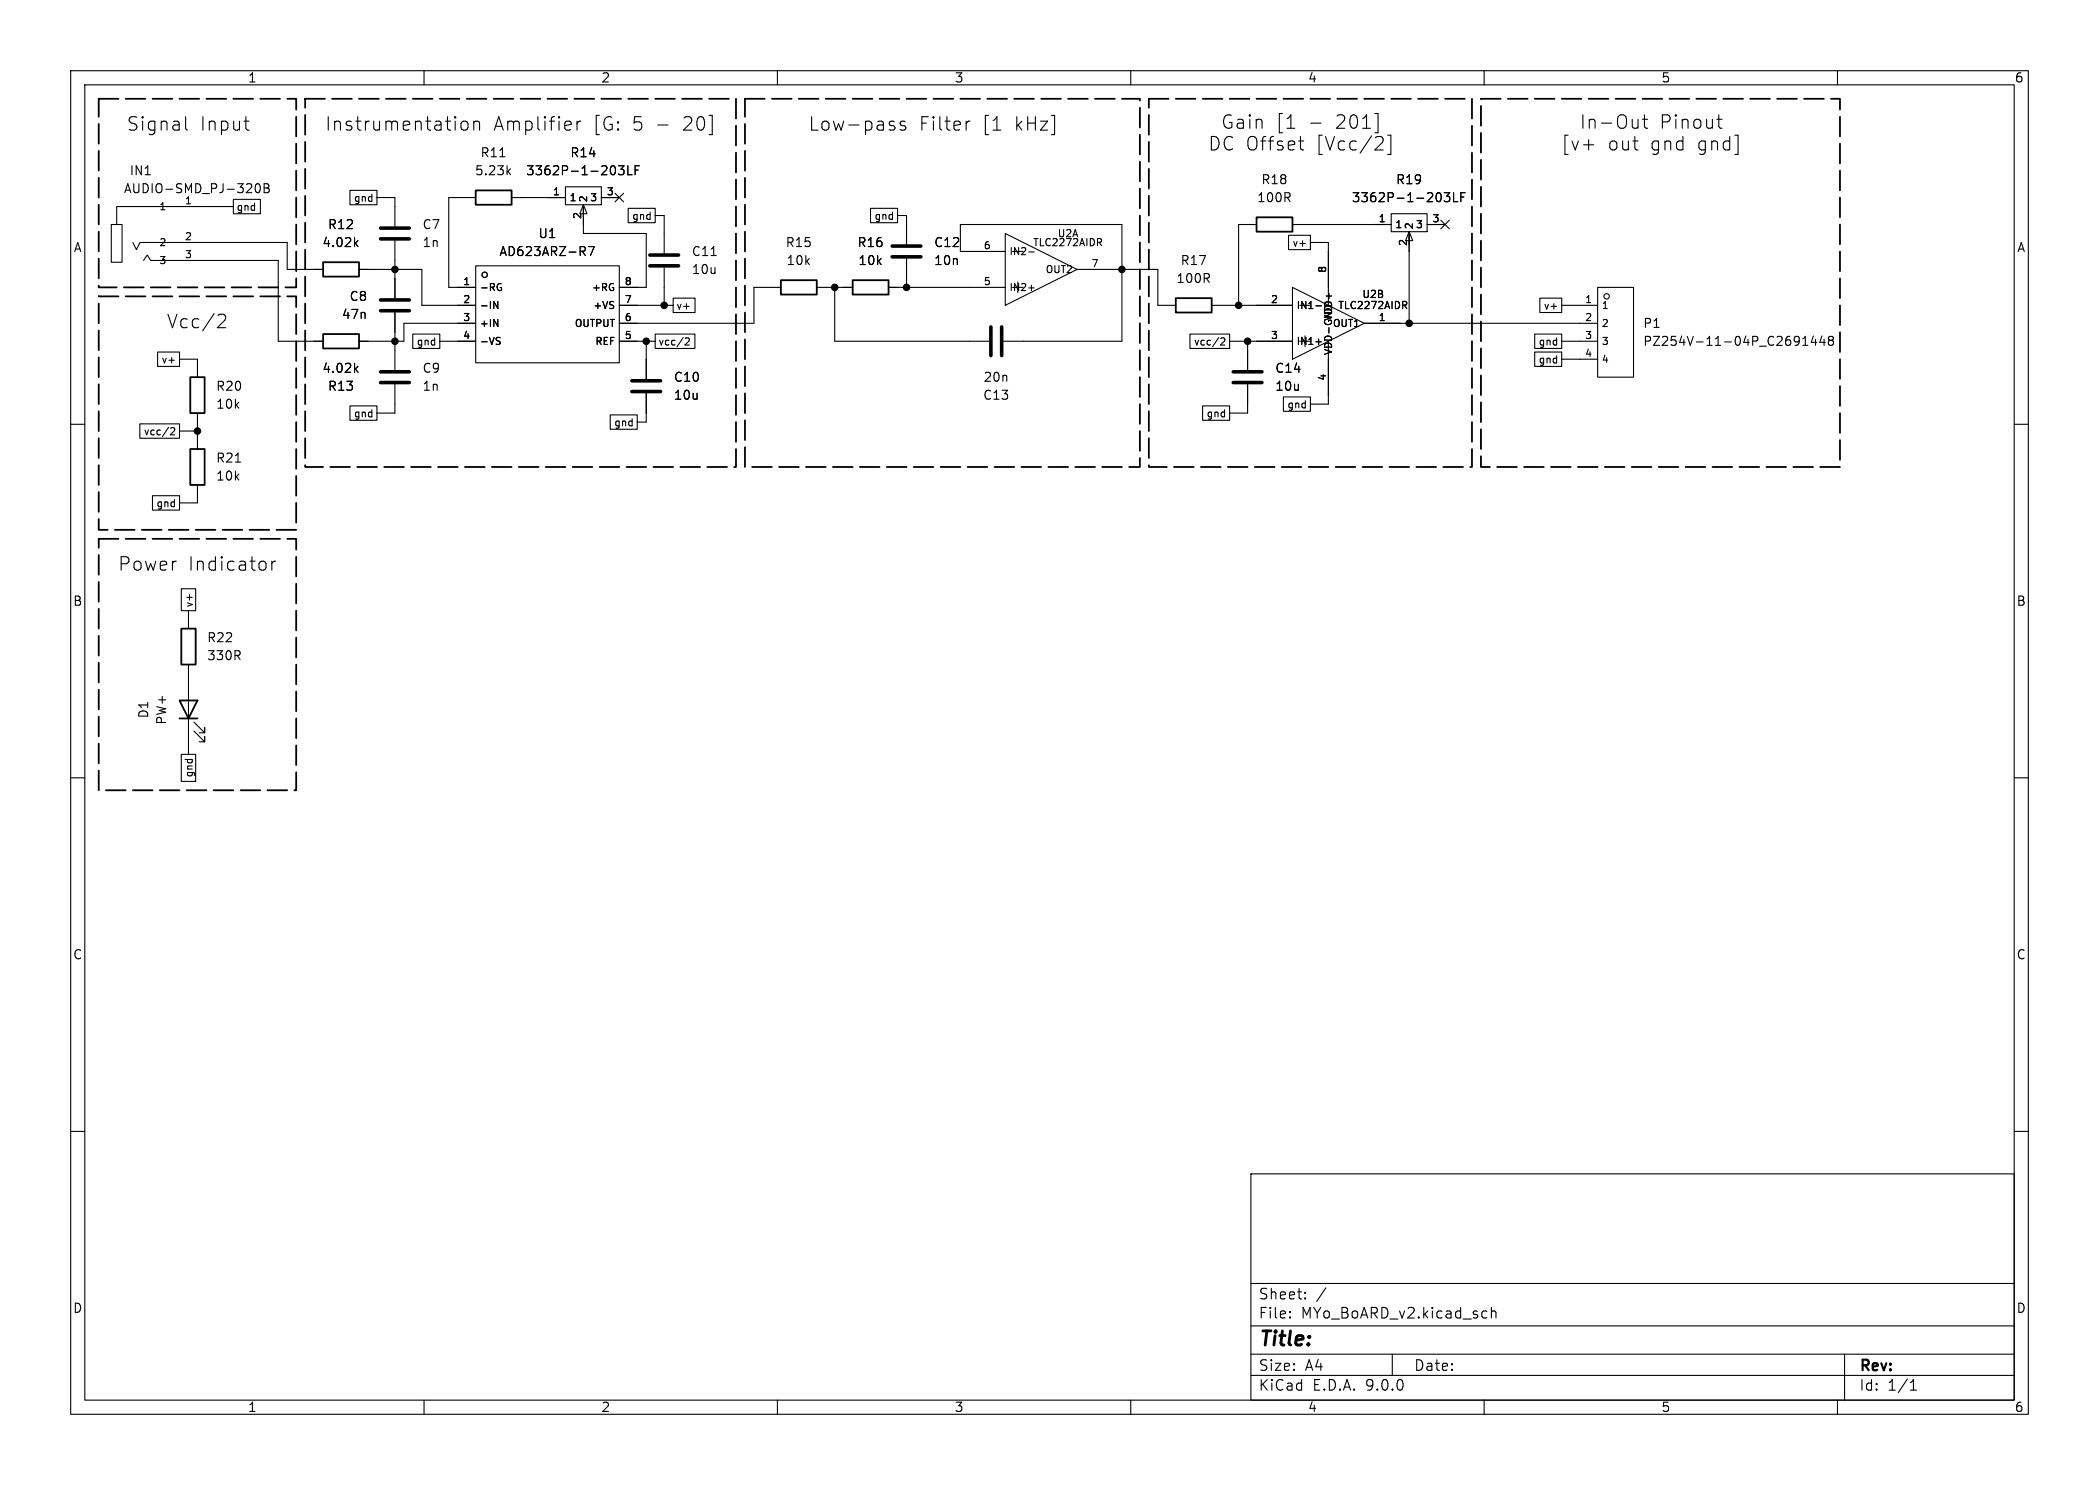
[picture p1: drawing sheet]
<svg xmlns="http://www.w3.org/2000/svg" width="297mm" height="210mm" viewBox="0 0 297 210" stroke-linecap="round" stroke-linejoin="round" font-family="sans-serif">
<g fill="none" stroke="#000" stroke-width=".15">
<path d="M10 10h277v190h-277zM12 12h273v186h-273zM26.3 16.5v1.6l.2 .3M34.5 17.1h.7M35.1 18.4h.1M60 10v2M65.4 17.2a.52 .52 0 0 1 .8 .3v.5a.52 .52 0 0 1-.5 .4 .52 .52 0 0 1-.5-.4v-.5zM67 17.3a.47 .47 0 0 1 .9 .1v1M67 17.1v1.3M81.6 17.1v1.3M82.2 17.1a.49 .49 0 0 0-.6 .4M110 10v2"/>
<path d="M126.4 17.8l.2 .2-.1 .3-.1 .1M126.4 17.1l.1 .1M128.1 17.2l-.5-.1-.2 .3 .1 .3 .6 .2 .1 .1-.1 .3-.2 .1-.5-.1M137.3 17.1l-.5 .2M160 10v2M182.1 18.1h1.1M183.7 19.9h.8M185.5 17.4h1.4M194.5 16.1h.5v2.7M194.9 19.3h.5a.52 .52 0 0 1 .2 .8l-1.1 1.1h1.2M196.4 19.1h.4v2.7h-.4M210 10v2"/>
<path d="M231.8 16.9v1.2M231.8 18h-.1M232.4 16.9h.7M232.7 16.2v1.7l.1 .1 .3 .1M242.9 16.9h.8M243.2 16.2v1.7l.1 .1 .4 .1M260 10v2M15.7 31.8h1.6v5.3h-1.6zM18.8 34.3l.5 1 .5-1h20.8v3.8h5.1M20.3 36.8l.5-.7 .5 .7h18.1v11.5h6.3M33 29.2h-16.5v2.6M33 28.2h3.8v2h-3.8z"/>
<path d="M36.3 26h.1a.69 .69 0 0 1 .3 1.1l-.2 .1a.69 .69 0 0 1-.3-1.1zM37.4 26h.4l.2 .1v.2l-.2 .3a.34 .34 0 0 1 .3 .3 .34 .34 0 0 1-.2 .3h-.5zM37.4 26.6h.4M49.5 26.9h3.8v2.1h-3.8zM50.3 34.4l.3 .5M50.6 34l-.4 .5M50.8 38.1h8.9v5.1h7.6M53.3 27.9h2.6v4.1M55.9 34v8.2M67.3 37.6h20.3v13.7h-20.3zM67.3 27.9h-3.8v12.7h3.8M70.7 22.2h.8"/>
<path d="M71.9 24.2l.3 .5M72.2 23.9l-.4 .4M72.4 27.9h7.6M80 26.4h5.1v2.6h-5.1zM82.5 29l.6 1.2h-1.1zM82.5 29.2v3.8h8.9v7.6h-3.8M83.2 34.9h.9l-.6 1.2M85.1 27.9h2.5M87 27.3l1.2 1.2M87.5 23.4h.8l-.4 .5 .3 .1v.6l-.1 .1h-.4l-.2-.1M88.2 27.3l-1.2 1.2M88.8 23.4v1.3h.6"/>
<path d="M88.9 29.5h3.8v2h-3.8zM89.9 24h.4M90.5 23.4h-.6v1.3M92.7 30.5h1.3v5.3M94 37.8v5.4M100.6 36.1h.7M123.2 29.5h3.8v2h-3.8zM127 30.5h1.3v4M128.3 36.6v4M142.2 33l10.2 5.1-10.2 5.1zM142.2 35.6h-6.3v-3.8h22.8v16.5h-16.7M144 39.9v1.5"/>
<path d="M145.6 35.6h.7M152.4 38.1h11.4v5.1h2.6M155.5 34.3l.4 .5M155.7 33.7l.2 .2-.1 .3-.1 .1M177.8 31.8h-2.5v11.4M182.3 33.3h3.1v2h-3.1zM182.9 31.8h13.9M184.1 21.1l.4 .1M185.4 34.3h2.6v8.9M196.8 30.2h5.1v2.6h-5.1zM199.4 32.8l.5 1.2h-1zM199.4 33v12.7"/>
<path d="M201.9 31.8h2.6M203.9 31.1l1.2 1.3M204.3 27.2h.8l-.4 .5 .4 .2v.5l-.2 .1h-.4l-.2-.1M205.1 31.1l-1.2 1.3M205.7 27.2v1.3h.6M206.7 27.9h.4M207.3 27.2h-.6v1.3M224.1 20.5h1.4M19.8 59.9h5.6v2.1h-5.6zM22.3 49.8h3.1v2h-3.1zM25.4 50.8h2.5v2.5M27.9 58.4v5.1"/>
<path d="M30.9 44.5l.7-.1a.52 .52 0 0 1 .2 .9l-1 1h1.1M49.5 57.4h3.8v2h-3.8zM50.3 52.2l.3 .4M50.6 51.8l-.4 .5M55.9 44.2v8.1M55.9 54.4v4h-2.6M58.4 47.2h3.8v2.1h-3.8zM62.2 48.3h5.1M67.3 45.7h-10.2v2.6h-6.3M69.9 42.6l.5 1v-1M69.9 45.2l.5 1v-1M70.4 48.2l.3 .1 .1 .2-.2 .2h-.3"/>
<path d="M70.4 47.7l.4 .1M70.7 40.1h.2M70.8 40.7h.2v.3l-.3 .1M86.3 58.7h3.9v2h-3.9zM87.6 43.2h7.6M87.6 48.3h5.1M91.4 48.3v5.3M91.4 55.6v4.1h-1.2M92.7 47.2h5.6v2.1h-5.6zM95.2 42.2h3.1v2h-3.1zM97 47.9l.4-.1 .1 .3-.6 .7h.6M110.5 40.6h-3.8v5.1h-19.1"/>
<path d="M115.6 40.6h5M118.1 40.6v7.7h21.9M125.7 40.6h16.5M145.6 40.7h.7M168.4 47.2h5.6v2.1h-5.6zM170.2 57.4h3.8v2h-3.8zM171.4 43.2h11.5M172.7 47.9l.4-.1 .2 .3-.6 .7h.6M174 48.3h8.9M176.5 48.3v4M176.5 54.4v4h-2.5M181.6 56.1h3.8v2.1h-3.8z"/>
<path d="M182.9 40.6l10.1 5.1-10.1 5.1zM184.7 47.5v1.5M186.2 43.3h.8M186.2 48.3h.8M188 48.3v8.9h-2.6M193 45.7h33.1M198.7 43.2l.4 .4M198.9 42.6l.2 .2-.1 .3-.1 .1M217.2 47.2h3.8v2.1h-3.8zM217.2 49.8h3.8v2h-3.8zM217.9 42.2h3.1v2h-3.1zM221 43.2h5.1"/>
<path d="M221 48.3h5.1M221 50.8h5.1M226.1 40.6h5v12.7h-5zM255.1 48.8h.7M255.1 47.9l.3-.3v1.2M256.6 47.5l-.3 .9h.8M256.9 48v.8M257.8 47.5l-.3 .9h.8M258.1 48v.8M258.9 48.1l-.2 .3 .1 .3 .1 .1h.4l.1-.2v-.2l-.2-.3M258.9 48.1l-.2-.2 .2-.3h.3l.2 .2-.2 .3M258.9 48.1h.3"/>
<path d="M10 60h2M21.6 70.1h3.8v2h-3.8zM24.1 60.6l.4-.1 .2 .3-.6 .7h.6M25.4 61h2.5M27.9 68.6v2.5h-2.5M33.3 65.3h.7M38.5 79.4v1.2M39 79.4a.49 .49 0 0 0-.5 .3M285 60h2M25.7 83.3h2v3.1h-2zM26.7 86.4v2.5M26.7 94v12.7"/>
<path d="M10 110h2M25.7 106.7h2v3.8h-2zM27.4 103.4l1.6 1.5v-.8v.8h-.8M27.4 102.1l1.6 1.5v-.7v.7h-.8M285 110h2M10 160h2M177 166h108v32h-108zM285 160h2M60 198v2M110 198v2M160 198v2M177 194.5h108"/>
<path d="M177 191.5h108M177 187.5h108M177 181.5h108M182.5 186.3h.1l-.1 .1M182.5 186.3v.1M182.5 185.5v.1M182.5 185.5h.1l-.1 .1M184.7 183.6v.1M184.7 183.6h-.1l.1 .1M184.7 182.8v.1M184.7 182.8h-.1l.1 .1M187.6 182.1l-1.3 2"/>
<path d="M197 191.5v3M210 198v2M210.2 185.4l.2 .1M210.4 186.3l-.2 .1M211 184.9v1.5M211 185.5a.37 .37 0 0 1 .7 .1v.8M260 198v2M261 191.5v6.5M270.3 196.6h.9M270.3 195.5l.4-.4v1.5"/>
<circle cx="68.6" cy="38.9" r=".38"/>
<circle cx="227.3" cy="41.9" r=".38"/>
</g>
<g fill="none" stroke="#000" stroke-width=".51">
<path d="M53.8 32.3h4.1M53.8 33.8h4.1M91.9 36.1h4.1M91.9 37.6h4.1M126.2 34.8h4.1M126.2 36.3h4.1M53.8 52.6h4.1M53.8 54.1h4.1M53.8 42.4h4.1M53.8 43.9h4.1M89.4 53.8h4.1M89.4 55.4h4.1"/>
<path d="M140.2 46.2v4.1M141.7 46.2v4.1M174.5 52.6h4.1M174.5 54.1h4.1"/>
</g>
<path d="M45.7 37.1h5.1v2h-5.1zM67.3 26.9h5.1v2.1h-5.1zM110.5 39.6h5.1v2.1h-5.1zM120.6 39.6h5.1v2.1h-5.1zM177.8 30.7h5.1v2.1h-5.1zM26.9 53.3h2.1v5.1h-2.1zM45.7 47.2h5.1v2.1h-5.1zM166.4 42.2h5v2h-5zM26.9 63.5h2.1v5.1h-2.1zM25.4 99.1h2.5l-1.2 2.5zM25.7 88.9h2v5.1h-2zM25.4 101.6h2.5" fill="none" stroke="#000" stroke-width=".25"/>
<path d="M14 14h27.9v26.6h-27.9zM43.2 14h60.9v52h-60.9zM105.4 14h55.9v52h-55.9zM162.6 14h45.7v52h-45.7zM209.5 14h50.8v52h-50.8zM14 41.9h27.9v33h-27.9zM14 76.2h27.9v35.6h-27.9z" fill="none" stroke="#000" stroke-width=".25" stroke-dasharray="2.8 1"/>
<g fill="#000" stroke="#000" stroke-width=".15">
<circle cx="55.9" cy="38.1" r=".46"/>
<circle cx="158.7" cy="38.1" r=".46"/>
<circle cx="55.9" cy="48.3" r=".46"/>
<circle cx="91.4" cy="48.3" r=".46"/>
<circle cx="94" cy="43.2" r=".46"/>
<circle cx="118.1" cy="40.6" r=".46"/>
<circle cx="128.3" cy="40.6" r=".46"/>
<circle cx="175.3" cy="43.2" r=".46"/>
<circle cx="176.5" cy="48.3" r=".46"/>
<circle cx="199.4" cy="45.7" r=".46"/>
<circle cx="27.9" cy="61" r=".46"/>
</g>
<text font-size="2.8" x="178" y="190.9">Title:</text>
<g font-size="2.7">
<text x="17.9" y="18.7">Signal</text>
<text x="28.3" y="18.7">Input</text>
<text x="46" y="18.7">Instrumentation</text>
<text x="69.8" y="18.7">Amplifier</text>
<text x="83.9" y="18.7">[G:</text>
<text x="89.5" y="18.7">5</text>
<text x="92.9" y="18.7">-</text>
<text x="96.8" y="18.7">20]</text>
<text x="114.4" y="18.7">Low-pass</text>
<text x="130" y="18.7">Filter</text>
<text x="139" y="18.7">[1</text>
<text x="143.6" y="18.7">kHz]</text>
<text x="170.9" y="21.5">DC Offset</text>
<text x="172.7" y="18.4">Gain</text>
<text x="180.5" y="18.4">[1</text>
<text x="186.2" y="21.5">[Vcc/2]</text>
<text x="189" y="18.4">201]</text>
<text x="220.9" y="21.5">[v+</text>
<text x="223.5" y="18.4">In-Out</text>
<text x="227.5" y="21.5">out</text>
<text x="233.5" y="21.5">gnd</text>
<text x="234.8" y="18.4">Pinout</text>
<text x="240.2" y="21.5">gnd]</text>
<text x="23.5" y="46.7">Vcc/2</text>
<text x="16.7" y="80.9">Power</text>
<text x="26.6" y="80.9">Indicator</text>
</g>
<g font-size="2.1">
<text x="178" y="184">Sheet:</text>
<text x="178" y="186.7">File:</text>
<text x="184.1" y="186.7">MYo_BoARD_v2.kicad_sch</text>
<text x="178" y="196.9">KiCad</text>
<text x="178" y="194.1">Size:</text>
<text x="184.7" y="194.1">A4</text>
<text x="185.7" y="196.9">E.D.A.</text>
<text x="193.3" y="196.9">9.0.0</text>
<text x="200" y="194.1">Date:</text>
<text x="263" y="194.3">Rev:</text>
<text x="263" y="196.9">Id:</text>
<text x="267.1" y="196.9">1/1</text>
</g>
<g font-size="1.8">
<text x="35" y="11.9">1</text>
<text x="85" y="11.9">2</text>
<text x="135" y="11.9">3</text>
<text x="185" y="11.9">4</text>
<text x="235" y="11.9">5</text>
<text x="285" y="11.9">6</text>
<text x="67.9" y="22.5">R11</text>
<text x="80.6" y="22.5">R14</text>
<text x="17.4" y="27.5">AUDIO-SMD_PJ-320B</text>
<text x="18.3" y="25">IN1</text>
<text x="67.1" y="25">5.23k</text>
<text x="74.3" y="25">3362P-1-203LF</text>
<text x="177.8" y="28.8">100R</text>
<text x="178.4" y="26.3">R18</text>
<text x="191.2" y="28.8">3362P-1-203LF</text>
<text x="197.4" y="26.3">R19</text>
<text x="10.3" y="35.9">A</text>
<text x="45.5" y="35.2">4.02k</text>
<text x="46.3" y="32.6">R12</text>
<text x="59.7" y="32.6">C7</text>
<text x="59.7" y="35.2">1n</text>
<text x="76.1" y="33.9">U1</text>
<text x="111.1" y="35.2">R15</text>
<text x="121.2" y="35.2">R16</text>
<text x="132.1" y="35.2">C12</text>
<text x="285.3" y="35.9">A</text>
<text x="70.6" y="36.4">AD623ARZ-R7</text>
<text x="97.8" y="36.4">C11</text>
<text x="97.8" y="39">10u</text>
<text x="111.2" y="37.7">10k</text>
<text x="121.4" y="37.7">10k</text>
<text x="132.1" y="37.7">10n</text>
<text x="166.4" y="40.2">100R</text>
<text x="167" y="37.7">R17</text>
<text x="48.3" y="45.3">47n</text>
<text x="49.4" y="42.8">C8</text>
<text x="232.4" y="46.6">P1</text>
<text x="45.5" y="52.9">4.02k</text>
<text x="59.7" y="52.9">C9</text>
<text x="180.3" y="52.9">C14</text>
<text x="232.4" y="49.1">PZ254V-11-04P_C2691448</text>
<text x="30.5" y="58">10k</text>
<text x="30.5" y="55.5">R20</text>
<text x="46.3" y="55.5">R13</text>
<text x="59.7" y="55.5">1n</text>
<text x="95.3" y="54.2">C10</text>
<text x="95.3" y="56.7">10u</text>
<text x="139" y="56.7">C13</text>
<text x="139.1" y="54.2">20n</text>
<text x="180.3" y="55.5">10u</text>
<text x="30.5" y="65.6">R21</text>
<text x="30.5" y="68.2">10k</text>
<text x="10.3" y="85.9">B</text>
<text x="285.3" y="85.9">B</text>
<text x="29.2" y="93.6">330R</text>
<text x="29.2" y="91">R22</text>
<text x="21.2" y="101.7" transform="rotate(-90 21.2 101.7)">D1</text>
<text x="23.7" y="102.6" transform="rotate(-90 23.7 102.6)">PW+</text>
<text x="10.3" y="135.9">C</text>
<text x="285.3" y="135.9">C</text>
<text x="10.3" y="185.9">D</text>
<text x="285.3" y="185.9">D</text>
<text x="35" y="199.9">1</text>
<text x="85" y="199.9">2</text>
<text x="135" y="199.9">3</text>
<text x="185" y="199.9">4</text>
<text x="235" y="199.9">5</text>
<text x="285" y="199.9">6</text>
</g>
<g font-size="1.4">
<text x="22.4" y="29.9">1</text>
<text x="26.1" y="29">1</text>
<text x="49.9" y="28.7">gnd</text>
<text x="78.1" y="27.7">1</text>
<text x="80.5" y="28.7">1</text>
<text x="83.3" y="28.7" transform="rotate(-90 83.3 28.7)">2</text>
<text x="83.4" y="28.7">3</text>
<text x="85.8" y="27.7">3</text>
<text x="22.4" y="35">2</text>
<text x="26.1" y="34">2</text>
<text x="33.4" y="30">gnd</text>
<text x="82.3" y="31.1" transform="rotate(-90 82.3 31.1)">2</text>
<text x="89.3" y="31.3">gnd</text>
<text x="123.6" y="31.3">gnd</text>
<text x="139.1" y="35.3">6</text>
<text x="146.1" y="35">TLC2272AIDR</text>
<text x="149.6" y="33.8">U2A</text>
<text x="182.8" y="35.1">v+</text>
<text x="195" y="31.5">1</text>
<text x="197.4" y="32.5">1</text>
<text x="199.1" y="34.9" transform="rotate(-90 199.1 34.9)">2</text>
<text x="200.1" y="32.5" transform="rotate(-90 200.1 32.5)">2</text>
<text x="200.2" y="32.5">3</text>
<text x="202.6" y="31.5">3</text>
<text x="22.4" y="37.6">3</text>
<text x="26.1" y="36.6">3</text>
<text x="65.4" y="40.4">1</text>
<text x="67.8" y="41.4">-RG</text>
<text x="83.6" y="41.4">+RG</text>
<text x="88.3" y="40.4">8</text>
<text x="139.1" y="40.4">5</text>
<text x="142.7" y="36.3">IN2-</text>
<text x="142.7" y="41.4">IN2+</text>
<text x="147.8" y="38.8">OUT2</text>
<text x="154.3" y="37.8">7</text>
<text x="187.7" y="38.7" transform="rotate(-90 187.7 38.7)">8</text>
<text x="65.4" y="42.9">2</text>
<text x="65.4" y="45.5">3</text>
<text x="67.8" y="43.9">-IN</text>
<text x="67.8" y="46.4">+IN</text>
<text x="81.2" y="46.4">OUTPUT</text>
<text x="83.8" y="43.9">+VS</text>
<text x="88.3" y="42.9">7</text>
<text x="88.3" y="45.5">6</text>
<text x="95.6" y="44">v+</text>
<text x="179.7" y="42.9">2</text>
<text x="183.4" y="43.9">IN1-</text>
<text x="188.5" y="46.4">OUT1</text>
<text x="188.7" y="45.5" transform="rotate(-90 188.7 45.5)">VDD+</text>
<text x="189.2" y="43.9">TLC2272AIDR</text>
<text x="192.7" y="42.3">U2B</text>
<text x="195" y="45.5">1</text>
<text x="218.3" y="44">v+</text>
<text x="224.2" y="42.9">1</text>
<text x="224.2" y="45.5">2</text>
<text x="226.6" y="43.9">1</text>
<text x="226.6" y="46.4">2</text>
<text x="22.7" y="51.6">v+</text>
<text x="58.8" y="49.1">gnd</text>
<text x="65.4" y="48">4</text>
<text x="67.8" y="49">-VS</text>
<text x="84.1" y="49">REF</text>
<text x="88.3" y="48">5</text>
<text x="93.1" y="49.1">vcc/2</text>
<text x="168.8" y="49.1">vcc/2</text>
<text x="179.7" y="48">3</text>
<text x="183.4" y="49">IN1+</text>
<text x="187.7" y="53.9" transform="rotate(-90 187.7 53.9)">4</text>
<text x="188.7" y="50.3" transform="rotate(-90 188.7 50.3)">VDD-GND</text>
<text x="217.6" y="49.1">gnd</text>
<text x="217.6" y="51.6">gnd</text>
<text x="224.2" y="48">3</text>
<text x="224.2" y="50.5">4</text>
<text x="226.6" y="49">3</text>
<text x="226.6" y="51.5">4</text>
<text x="49.9" y="59.2">gnd</text>
<text x="170.6" y="59.2">gnd</text>
<text x="182" y="58">gnd</text>
<text x="20.2" y="61.8">vcc/2</text>
<text x="86.8" y="60.5">gnd</text>
<text x="22" y="71.9">gnd</text>
<text x="27.5" y="86" transform="rotate(-90 27.5 86)">v+</text>
<text x="27.5" y="110.1" transform="rotate(-90 27.5 110.1)">gnd</text>
</g>
</svg>
